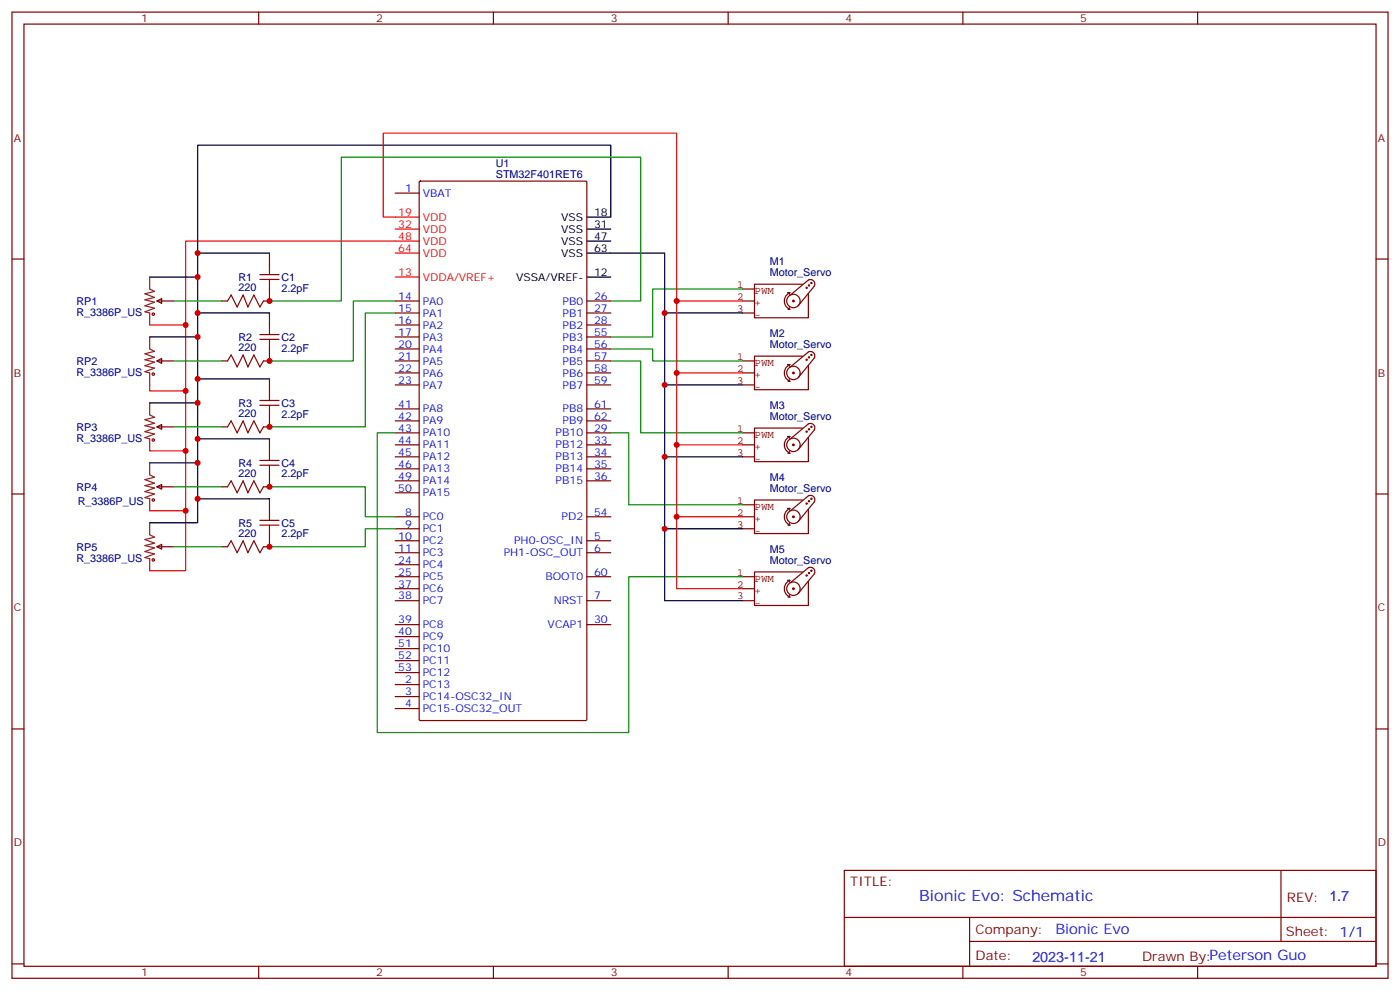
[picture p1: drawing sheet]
<svg xmlns="http://www.w3.org/2000/svg" width="412mm" height="292mm" viewBox="0 0 412 292" stroke-linecap="round" stroke-linejoin="round" font-family="sans-serif">
<g fill="none" stroke="#870000" stroke-width=".35">
<path d="M3.5 3.6h405.4v284.3h-405.4zM7.1 7.1h398.2v277.3h-398.2zM76.2 3.6v3.5M145.3 3.6v3.5M214.5 3.6v3.5M283.6 3.6v3.5M352.8 3.6v3.5M116.4 56.8h7.1M123.5 53.5l.3-.2h48.7l.3 .2 .1 158.2-.2 .3-48.9 .1-.3-.2zM3.5 76.2h3.6M79.4 74.5v3.5M405.3 76.2h3.6"/>
<path d="M46.2 88.6l1.4-.7v1.4zM46.2 88.6h5M65.3 88.6h1.7M79.4 85.1v3.5h-1.8M79.4 92.1v3.5M116.4 88.6h7.1M116.4 92.1h7.1M116.4 95.6h7.1M116.4 99.2h7.1M172.9 88.6h7M172.9 92.1h7M172.9 95.6h7"/>
<path d="M172.9 99.2h7M46.2 106.2l1.4-.7v1.4zM46.2 106.2h5M65.3 106.2h1.7M79.4 102.7v3.5h-1.8M79.4 111.5v3.5M116.4 102.7h7.1M116.4 106.2h7.1M116.4 109.7h7.1M116.4 113.3h7.1M172.9 102.7h7M172.9 106.2h7"/>
<path d="M172.9 109.7h7M172.9 113.3h7M46.2 125.6l1.4-.7v1.4zM46.2 125.6h5M65.3 125.6h1.7M79.4 122.1v3.5h-1.8M79.4 139.7v3.6h-1.8M79.4 129.2v3.5M116.4 127.4h7.1M116.4 130.9h7.1M116.4 134.4h7.1M116.4 138h7.1"/>
<path d="M116.4 120.3h7.1M116.4 123.9h7.1M172.9 127.4h7M172.9 130.9h7M172.9 134.4h7M172.9 138h7M172.9 120.3h7M172.9 123.9h7M3.5 145.4h3.6M46.2 143.3l1.4-.7v1.4zM46.2 143.3h5M65.3 143.3h1.7"/>
<path d="M79.4 157.4v3.5h-1.8M79.4 146.8v3.5M116.4 141.5h7.1M116.4 145h7.1M116.4 152.1h7.1M116.4 155.6h7.1M116.4 159.1h7.1M172.9 141.5h7M172.9 152.1h7M172.9 159.1h7M405.3 145.4h3.6M46.2 160.9l1.4-.7v1.4z"/>
<path d="M46.2 160.9h5M65.3 160.9h1.7M116.4 162.7h7.1M116.4 166.2h7.1M116.4 169.7h7.1M116.4 173.2h7.1M116.4 176.8h7.1M172.9 162.7h7M172.9 169.7h7M172.9 176.8h7M116.4 183.8h7.1M116.4 187.4h7.1"/>
<path d="M116.4 190.9h7.1M116.4 194.4h7.1M116.4 197.9h7.1M172.9 183.8h7M3.5 214.5h3.6M116.4 201.5h7.1M116.4 205h7.1M116.4 208.5h7.1M405.3 214.5h3.6M248.7 256.2h156.6v28.2h-156.6zM377.3 256.2v20.9M248.7 270h156.5"/>
<path d="M285.6 277.1h119.6M285.6 270v14.1M3.5 283.7h3.6M76.2 284.4v3.5M145.3 284.4v3.5M214.5 284.4v3.5M283.6 284.4v3.5M352.8 284.4v3.5M405.3 283.7h3.6"/>
</g>
<g fill="none" stroke="#000" stroke-width=".35">
<path d="M58.2 74.5h21.2M172.9 63.9h7v-21.2h-121.7v111.1h-14.1M172.9 74.5h22.9v102.3h22.9M172.9 67.4h7M172.9 70.9h7M44.1 99.2h14.1M44.1 81.5h14.1M58.2 92.1h21.2M172.9 81.5h7M195.8 92.1h22.9M44.1 118.6h14.1M58.2 111.5h21.2"/>
<path d="M195.8 113.3h22.9M44.1 136.2h14.1M58.2 129.2h21.2M195.8 134.4h22.9M58.2 146.8h21.2M195.8 155.6h22.9"/>
</g>
<g fill="none" stroke="#f00" stroke-width=".35">
<path d="M116.4 67.4h7.1M116.4 74.5h7.1M123.5 70.9h-68.8v97.1h-10.6M123.5 63.9h-10.6v-24.7h86.4v134h19.4M44.1 95.6h10.6M116.4 81.5h7.1M199.3 88.6h19.4M44.1 113.3v1.7h10.6M199.3 109.7h19.4M44.1 132.7h10.6M199.3 130.9h19.4M44.1 150.3h10.6"/>
<path d="M199.3 152.1h19.4"/>
</g>
<g fill="none" stroke="#850000" stroke-width=".35">
<path d="M218.7 85.1h3.5M218.7 88.6h3.5M218.7 92.1h3.5M232 86.1h.7M232.1 91.1h.6M232.5 90.5l.2 .6M232.7 86.1l-.2 .5M232.7 86.1a2.68 2.68 0 0 0-1.7 2.5 2.68 2.68 0 0 0 1.7 2.4M232.8 86.8l5.3-4.4a1.31 1.31 0 0 1 1.5 .3 1.31 1.31 0 0 1 .3 1.5l-4.8 5.8M234 88.6l-.3-.3-.2 .3 .4 .1M235.7 88.6a1.98 1.98 0 0 0-2.9-1.7 1.98 1.98 0 0 0-.2 3.3 1.98 1.98 0 0 0 3.1-1.4M236.4 83.6h-14.2v9.9h15.9v-7"/>
<path d="M237.8 84.7l-.2-.2-.2 .2 .3 .1M238.5 84l-.2-.2-.2 .2 .3 .1M239.2 83.3l-.2-.2-.2 .2 .3 .1M218.7 106.2h3.5M218.7 109.7h3.5M218.7 113.3h3.5M232 107.3h.7M232.1 112.2h.6M232.5 111.7l.2 .5M232.7 107.3l-.2 .5M232.7 107.3a2.68 2.68 0 0 0-1.7 2.5 2.68 2.68 0 0 0 1.7 2.4M234 109.7l-.3-.2-.2 .2 .4 .2"/>
<path d="M235.7 109.7a1.98 1.98 0 0 0-2.9-1.7 1.98 1.98 0 0 0-.2 3.4 1.98 1.98 0 0 0 3.1-1.5M236.4 104.8h-14.2v9.9h15.9v-7.1M237.8 105.9l-.2-.2-.2 .2 .3 .1M238.1 103.6l-5.3 4.4M238.1 103.6a1.31 1.31 0 0 1 1.5 .2 1.31 1.31 0 0 1 .3 1.5l-4.8 5.9M238.5 105.2l-.2-.2-.2 .2 .3 .1M239.2 104.5l-.2-.2-.2 .2 .3 .1M218.7 127.4h3.5M218.7 130.9h3.5M218.7 134.4h3.5M232 128.4h.7M232.1 133.4h.6"/>
<path d="M232.5 132.9l.2 .5M232.7 128.4l-.2 .6M232.7 128.5a2.68 2.68 0 0 0-1.7 2.4 2.68 2.68 0 0 0 1.7 2.5M232.8 129.2l5.3-4.5a1.31 1.31 0 0 1 1.5 .3 1.31 1.31 0 0 1 .3 1.5l-4.8 5.8M234 130.9l-.3-.2-.2 .2 .4 .2M235.7 130.9a1.98 1.98 0 0 0-2.9-1.7 1.98 1.98 0 0 0-.2 3.4 1.98 1.98 0 0 0 3.1-1.5M236.4 126h-14.2v9.9h15.9v-7.1M237.8 127l-.2-.1-.2 .1 .3 .2M238.5 126.3l-.2-.1-.2 .1 .3 .1M239.2 125.6l-.2-.2-.2 .2 .3 .1M218.7 148.6h3.5M218.7 152.1h3.5"/>
<path d="M218.7 155.6h3.5M232 149.6h.7M232.1 154.6h.6M232.5 154l.2 .6M232.7 149.6l-.2 .5M232.7 149.6a2.68 2.68 0 0 0-1.7 2.5 2.68 2.68 0 0 0 1.7 2.4M232.8 150.3l5.3-4.4a1.31 1.31 0 0 1 1.5 .3 1.31 1.31 0 0 1 .3 1.5l-4.8 5.8M234 152.1l-.3-.3-.2 .3 .4 .1M235.7 152.1a1.98 1.98 0 0 0-2.9-1.7 1.98 1.98 0 0 0-.2 3.3 1.98 1.98 0 0 0 3.1-1.4M236.4 147.1h-14.2v9.9h15.9v-7M237.8 148.2l-.2-.2-.2 .2 .3 .1M238.5 147.5l-.2-.2-.2 .2 .3 .1"/>
<path d="M239.2 146.8l-.2-.2-.2 .2 .3 .1M218.7 169.7h3.5M218.7 173.2h3.5M218.7 176.8h3.5M232 170.8h.7M232.1 175.7h.6M232.5 175.2l.2 .5M232.7 170.8l-.2 .5M232.7 170.8a2.68 2.68 0 0 0-1.7 2.5 2.68 2.68 0 0 0 1.7 2.4M232.8 171.5l5.3-4.4a1.31 1.31 0 0 1 1.5 .2 1.31 1.31 0 0 1 .3 1.5l-4.8 5.9M234 173.2l-.3-.2-.2 .2 .4 .2M235.7 173.2a1.98 1.98 0 0 0-2.9-1.7 1.98 1.98 0 0 0-.2 3.4 1.98 1.98 0 0 0 3.1-1.5"/>
<path d="M236.4 168.3h-14.2v9.9h15.9v-7.1M237.8 169.4l-.2-.2-.2 .2 .3 .1M238.5 168.7l-.2-.2-.2 .2 .3 .1M239.2 168l-.2-.2-.2 .2 .3 .1"/>
</g>
<g fill="none" stroke="#a10000" stroke-width=".35">
<path d="M79.4 78v2.8M67 88.6l1.1-1.8 1.7 3.5 1.8-3.5 1.4 3.5 1.8-3.5 1.8 3.5 1-1.7M76.6 82.2h5.6M76.6 80.8h5.6M76.6 99.9h5.6M76.6 98.5h5.6M79.4 82.2v2.9M79.4 95.6v2.9M79.4 99.9v2.8M67 106.2l1.1-1.7 1.7 3.5 1.8-3.5 1.4 3.5 1.8-3.5 1.8 3.5 1-1.8M76.6 117.9h5.6M76.6 119.3h5.6"/>
<path d="M79.4 115v2.9M79.4 119.3v2.8M67 125.6l1.1-1.7 1.7 3.5 1.8-3.5 1.4 3.5 1.8-3.5 1.8 3.5 1-1.8M76.6 135.5h5.6M76.6 136.9h5.6M79.4 132.7v2.8M79.4 136.9v2.8M67 143.3l1.1-1.8 1.7 3.5 1.8-3.5 1.4 3.5 1.8-3.5 1.8 3.5 1-1.7M76.6 153.1h5.6M76.6 154.6h5.6M79.4 150.3v2.8M79.4 154.6v2.8"/>
<path d="M67 160.9l1.1-1.8 1.7 3.6 1.8-3.6 1.4 3.6 1.8-3.6 1.8 3.6 1-1.8"/>
<circle cx="45.2" cy="92.5" r=".35"/>
<circle cx="45.2" cy="110.1" r=".35"/>
<circle cx="45.2" cy="129.5" r=".35"/>
<circle cx="45.2" cy="147.1" r=".35"/>
<circle cx="45.2" cy="164.8" r=".35"/>
</g>
<path d="M44.1 81.5v3.6l1.4 .7-2.8 .7 2.8 1-2.8 .7 2.8 .7-2.8 1.1 2.8 .7-2.8 1.1 1.4 .3v3.5M44.1 99.2v3.5l1.4 .7-2.8 .7 2.8 1.1-2.8 .7 2.8 .7-2.8 1 2.8 .7-2.8 1.1 1.4 .3v3.6M44.1 118.6v3.5l1.4 .7-2.8 .7 2.8 1.1-2.8 .7 2.8 .7-2.8 1 2.8 .7-2.8 1.1 1.4 .4v3.5M44.1 136.2v3.5l1.4 .7-2.8 .7 2.8 1.1-2.8 .7 2.8 .7-2.8 1.1 2.8 .7-2.8 1 1.4 .4v3.5M44.1 153.8v3.6l1.4 .7-2.8 .7 2.8 1-2.8 .7 2.8 .8-2.8 1 2.8 .7-2.8 1.1 1.4 .3v3.6" fill="none" stroke="#8c2424" stroke-width=".35"/>
<g fill="none" stroke="#008700" stroke-width=".35">
<path d="M51.2 88.6h14.1M79.4 88.6h21.1v-42.4h88.2v42.4h-8.8M116.4 92.1h-8.8v33.5h-28.2M116.4 88.6h-12.3v17.6h-24.7M218.7 85.1h-26.4v14.1h-12.4M51.2 106.2h14.1M179.9 106.2h8.8v21.2h30M179.9 102.7h12.4v3.5h26.4M51.2 125.6h14.1M116.4 127.4h-5.3v88.2h74.1v-45.9h33.5M179.9 127.4h5.3v21.2h33.5M51.2 143.3h14.1"/>
<path d="M79.4 143.3h28.2v8.8h8.8M116.4 155.6h-8.8v5.3h-28.2M51.2 160.9h14.1"/>
</g>
<g fill="#c00">
<circle cx="195.8" cy="155.6" r=".88"/>
<circle cx="195.8" cy="134.4" r=".88"/>
<circle cx="195.8" cy="113.3" r=".88"/>
<circle cx="195.8" cy="92.1" r=".88"/>
<circle cx="199.3" cy="88.6" r=".88"/>
<circle cx="199.3" cy="109.7" r=".88"/>
<circle cx="199.3" cy="130.9" r=".88"/>
<circle cx="199.3" cy="152.1" r=".88"/>
<circle cx="58.2" cy="99.2" r=".88"/>
<circle cx="58.2" cy="81.5" r=".88"/>
<circle cx="54.7" cy="95.6" r=".88"/>
<circle cx="54.7" cy="115" r=".88"/>
<circle cx="54.7" cy="132.7" r=".88"/>
<circle cx="58.2" cy="118.6" r=".88"/>
<circle cx="58.2" cy="136.2" r=".88"/>
<circle cx="54.7" cy="150.3" r=".88"/>
<circle cx="58.2" cy="111.5" r=".88"/>
<circle cx="58.2" cy="129.2" r=".88"/>
<circle cx="79.4" cy="143.3" r=".88"/>
<circle cx="79.4" cy="160.9" r=".88"/>
<circle cx="58.2" cy="146.8" r=".88"/>
<circle cx="79.4" cy="125.6" r=".88"/>
<circle cx="58.2" cy="92.1" r=".88"/>
<circle cx="79.4" cy="106.2" r=".88"/>
<circle cx="79.4" cy="88.6" r=".88"/>
<circle cx="58.2" cy="74.5" r=".88"/>
</g>
<text font-size="4.6" fill="#00f" x="270.8" y="265.2">Bionic Evo: Schematic</text>
<g font-size="4.2" fill="#00f">
<text x="310.9" y="275">Bionic Evo</text>
<text x="304.1" y="283.2">2023-11-21</text>
</g>
<g font-size="3.9" fill="#800">
<text x="250.5" y="260.7">TITLE:</text>
<text x="379.1" y="265.4">REV: 1.7</text>
<text x="287.4" y="274.9">Company:</text>
<text x="378.7" y="275.6">Sheet: 1/1</text>
<text x="287.4" y="282.6">Date:</text>
<text x="336.4" y="282.7">Drawn By:Peterson Guo</text>
</g>
<g font-size="3.2" fill="#800">
<text x="41.6" y="6.6">1</text>
<text x="110.8" y="6.6">2</text>
<text x="179.9" y="6.6">3</text>
<text x="249.1" y="6.6">4</text>
<text x="318.2" y="6.6">5</text>
<text x="4.1" y="41.7">A</text>
<text x="405.9" y="41.7">A</text>
<text x="4.1" y="110.8">B</text>
<text x="405.9" y="110.8">B</text>
<text x="4.1" y="180">C</text>
<text x="405.9" y="180">C</text>
<text x="4.1" y="249.1">D</text>
<text x="405.9" y="249.1">D</text>
<text x="41.6" y="287.4">1</text>
<text x="110.8" y="287.4">2</text>
<text x="179.9" y="287.4">3</text>
<text x="249.1" y="287.4">4</text>
<text x="318.2" y="287.4">5</text>
</g>
<g font-size="3.2" fill="#000080">
<text x="146.1" y="52.2">STM32F401RET6</text>
<text x="146.1" y="49.1">U1</text>
<text x="226.7" y="78">M1</text>
<text x="70.2" y="82.6">R1</text>
<text x="82.9" y="82.7">C1</text>
<text x="226.7" y="81.2">Motor_Servo</text>
<text x="22.5" y="89.7">RP1</text>
<text x="70.2" y="85.8">220</text>
<text x="82.9" y="85.8">2.2pF</text>
<text x="22.5" y="92.9">R_3386P_US</text>
<text x="70.2" y="100.3">R2</text>
<text x="82.9" y="100.3">C2</text>
<text x="226.7" y="99.2">M2</text>
<text x="22.5" y="107.4">RP2</text>
<text x="70.2" y="103.4">220</text>
<text x="82.9" y="103.5">2.2pF</text>
<text x="226.7" y="102.4">Motor_Servo</text>
<text x="22.5" y="110.6">R_3386P_US</text>
<text x="70.2" y="119.7">R3</text>
<text x="82.9" y="119.7">C3</text>
<text x="70.2" y="122.8">220</text>
<text x="82.9" y="122.9">2.2pF</text>
<text x="226.7" y="123.5">Motor_Servo</text>
<text x="226.7" y="120.3">M3</text>
<text x="22.5" y="130">R_3386P_US</text>
<text x="22.5" y="126.8">RP3</text>
<text x="70.2" y="137.3">R4</text>
<text x="82.9" y="137.4">C4</text>
<text x="70.2" y="140.4">220</text>
<text x="82.9" y="140.5">2.2pF</text>
<text x="226.7" y="141.5">M4</text>
<text x="22.5" y="144.4">RP4</text>
<text x="22.9" y="148.6">R_3386P_US</text>
<text x="226.7" y="144.7">Motor_Servo</text>
<text x="70.2" y="155">R5</text>
<text x="82.9" y="155">C5</text>
<text x="70.2" y="158.1">220</text>
<text x="82.9" y="158.1">2.2pF</text>
<text x="22.5" y="165.3">R_3386P_US</text>
<text x="22.5" y="162">RP5</text>
<text x="226.7" y="165.9">Motor_Servo</text>
<text x="226.7" y="162.7">M5</text>
</g>
<g font-size="3.2" fill="#00f">
<text x="119.3" y="56.5">1</text>
<text x="124.5" y="57.9">VBAT</text>
<text x="117.3" y="88.2">14</text>
<text x="124.5" y="89.6">PA0</text>
<text x="165.7" y="89.6">PB0</text>
<text x="175" y="88.2">26</text>
<text x="117.3" y="91.8">15</text>
<text x="117.3" y="95.3">16</text>
<text x="124.5" y="93.2">PA1</text>
<text x="165.7" y="93.2">PB1</text>
<text x="175" y="91.8">27</text>
<text x="175" y="95.3">28</text>
<text x="117.3" y="98.8">17</text>
<text x="124.5" y="96.7">PA2</text>
<text x="124.5" y="100.2">PA3</text>
<text x="165.7" y="96.7">PB2</text>
<text x="165.7" y="100.2">PB3</text>
<text x="175" y="98.8">55</text>
<text x="117.3" y="102.3">20</text>
<text x="117.3" y="105.9">21</text>
<text x="124.5" y="103.8">PA4</text>
<text x="124.5" y="107.3">PA5</text>
<text x="165.7" y="103.8">PB4</text>
<text x="165.7" y="107.3">PB5</text>
<text x="175" y="102.3">56</text>
<text x="175" y="105.9">57</text>
<text x="117.3" y="109.4">22</text>
<text x="117.3" y="112.9">23</text>
<text x="124.5" y="110.8">PA6</text>
<text x="165.7" y="110.8">PB6</text>
<text x="175" y="109.4">58</text>
<text x="175" y="112.9">59</text>
<text x="117.3" y="120">41</text>
<text x="124.5" y="114.3">PA7</text>
<text x="165.7" y="114.3">PB7</text>
<text x="175" y="120">61</text>
<text x="117.3" y="123.5">42</text>
<text x="124.5" y="121.4">PA8</text>
<text x="124.5" y="124.9">PA9</text>
<text x="165.7" y="121.4">PB8</text>
<text x="165.7" y="124.9">PB9</text>
<text x="175" y="123.5">62</text>
<text x="117.3" y="127">43</text>
<text x="117.3" y="130.6">44</text>
<text x="124.5" y="128.4">PA10</text>
<text x="124.5" y="132">PA11</text>
<text x="163.7" y="128.4">PB10</text>
<text x="163.7" y="132">PB12</text>
<text x="175" y="127">29</text>
<text x="175" y="130.6">33</text>
<text x="117.3" y="134.1">45</text>
<text x="117.3" y="137.6">46</text>
<text x="124.5" y="135.5">PA12</text>
<text x="163.7" y="135.5">PB13</text>
<text x="175" y="134.1">34</text>
<text x="175" y="137.6">35</text>
<text x="117.3" y="141.1">49</text>
<text x="124.5" y="139">PA13</text>
<text x="124.5" y="142.6">PA14</text>
<text x="163.7" y="139">PB14</text>
<text x="163.7" y="142.6">PB15</text>
<text x="175" y="141.1">36</text>
<text x="117.3" y="144.7">50</text>
<text x="124.5" y="146.1">PA15</text>
<text x="119.3" y="151.7">8</text>
<text x="119.3" y="155.3">9</text>
<text x="124.5" y="153.1">PC0</text>
<text x="165.4" y="153.1">PD2</text>
<text x="175" y="151.7">54</text>
<text x="117.3" y="158.8">10</text>
<text x="124.5" y="156.7">PC1</text>
<text x="124.5" y="160.2">PC2</text>
<text x="151.4" y="160.2">PH0-OSC_IN</text>
<text x="175" y="158.8">5</text>
<text x="117.3" y="162.3">11</text>
<text x="117.3" y="165.8">24</text>
<text x="124.5" y="163.7">PC3</text>
<text x="124.5" y="167.3">PC4</text>
<text x="148.4" y="163.7">PH1-OSC_OUT</text>
<text x="175" y="162.3">6</text>
<text x="117.3" y="169.4">25</text>
<text x="117.3" y="172.9">37</text>
<text x="124.5" y="170.8">PC5</text>
<text x="160.7" y="170.8">BOOT0</text>
<text x="175" y="169.4">60</text>
<text x="117.3" y="176.4">38</text>
<text x="124.5" y="174.3">PC6</text>
<text x="124.5" y="177.8">PC7</text>
<text x="163.1" y="177.8">NRST</text>
<text x="175" y="176.4">7</text>
<text x="117.3" y="183.5">39</text>
<text x="124.5" y="184.9">PC8</text>
<text x="161.3" y="184.9">VCAP1</text>
<text x="175" y="183.5">30</text>
<text x="117.3" y="187">40</text>
<text x="117.3" y="190.5">51</text>
<text x="124.5" y="188.4">PC9</text>
<text x="124.5" y="191.9">PC10</text>
<text x="117.3" y="194.1">52</text>
<text x="117.3" y="197.6">53</text>
<text x="124.5" y="195.5">PC11</text>
<text x="119.3" y="201.1">2</text>
<text x="124.5" y="202.5">PC13</text>
<text x="124.5" y="199">PC12</text>
<text x="119.3" y="204.6">3</text>
<text x="119.3" y="208.2">4</text>
<text x="124.5" y="206.1">PC14-OSC32_IN</text>
<text x="124.5" y="209.6">PC15-OSC32_OUT</text>
</g>
<g font-size="3.2" fill="#f00">
<text x="117.3" y="63.5">19</text>
<text x="124.5" y="64.9">VDD</text>
<text x="117.3" y="67.1">32</text>
<text x="117.3" y="70.6">48</text>
<text x="124.5" y="68.5">VDD</text>
<text x="117.3" y="74.1">64</text>
<text x="124.5" y="72">VDD</text>
<text x="124.5" y="75.5">VDD</text>
<text x="117.3" y="81.2">13</text>
<text x="124.5" y="82.6">VDDA/VREF+</text>
</g>
<g font-size="3.2">
<text x="165.3" y="64.9">VSS</text>
<text x="175" y="63.5">18</text>
<text x="165.3" y="68.5">VSS</text>
<text x="175" y="67.1">31</text>
<text x="175" y="70.6">47</text>
<text x="165.3" y="72">VSS</text>
<text x="165.3" y="75.5">VSS</text>
<text x="175" y="74.1">63</text>
<text x="152" y="82.6">VSSA/VREF-</text>
<text x="175" y="81.2">12</text>
</g>
<g font-size="3.2" fill="#840000">
<text x="217.2" y="84.7">1</text>
<text x="217.2" y="88.2">2</text>
<text x="222.3" y="86.6">PWM</text>
<text x="217.2" y="91.8">3</text>
<text x="222.3" y="90.1">+</text>
<text x="222.3" y="93.6">-</text>
<text x="217.2" y="105.9">1</text>
<text x="222.3" y="107.7">PWM</text>
<text x="217.2" y="109.4">2</text>
<text x="217.2" y="112.9">3</text>
<text x="222.3" y="111.2">+</text>
<text x="222.3" y="114.8">-</text>
<text x="217.2" y="127">1</text>
<text x="217.2" y="130.6">2</text>
<text x="222.3" y="128.9">PWM</text>
<text x="217.2" y="134.1">3</text>
<text x="222.3" y="132.4">+</text>
<text x="222.3" y="135.9">-</text>
<text x="217.2" y="148.2">1</text>
<text x="217.2" y="151.7">2</text>
<text x="217.2" y="155.3">3</text>
<text x="222.3" y="150.1">PWM</text>
<text x="222.3" y="153.6">+</text>
<text x="222.3" y="157.1">-</text>
<text x="217.2" y="169.4">1</text>
<text x="217.2" y="172.9">2</text>
<text x="222.3" y="171.2">PWM</text>
<text x="217.2" y="176.4">3</text>
<text x="222.3" y="174.7">+</text>
<text x="222.3" y="178.3">-</text>
</g>
</svg>
